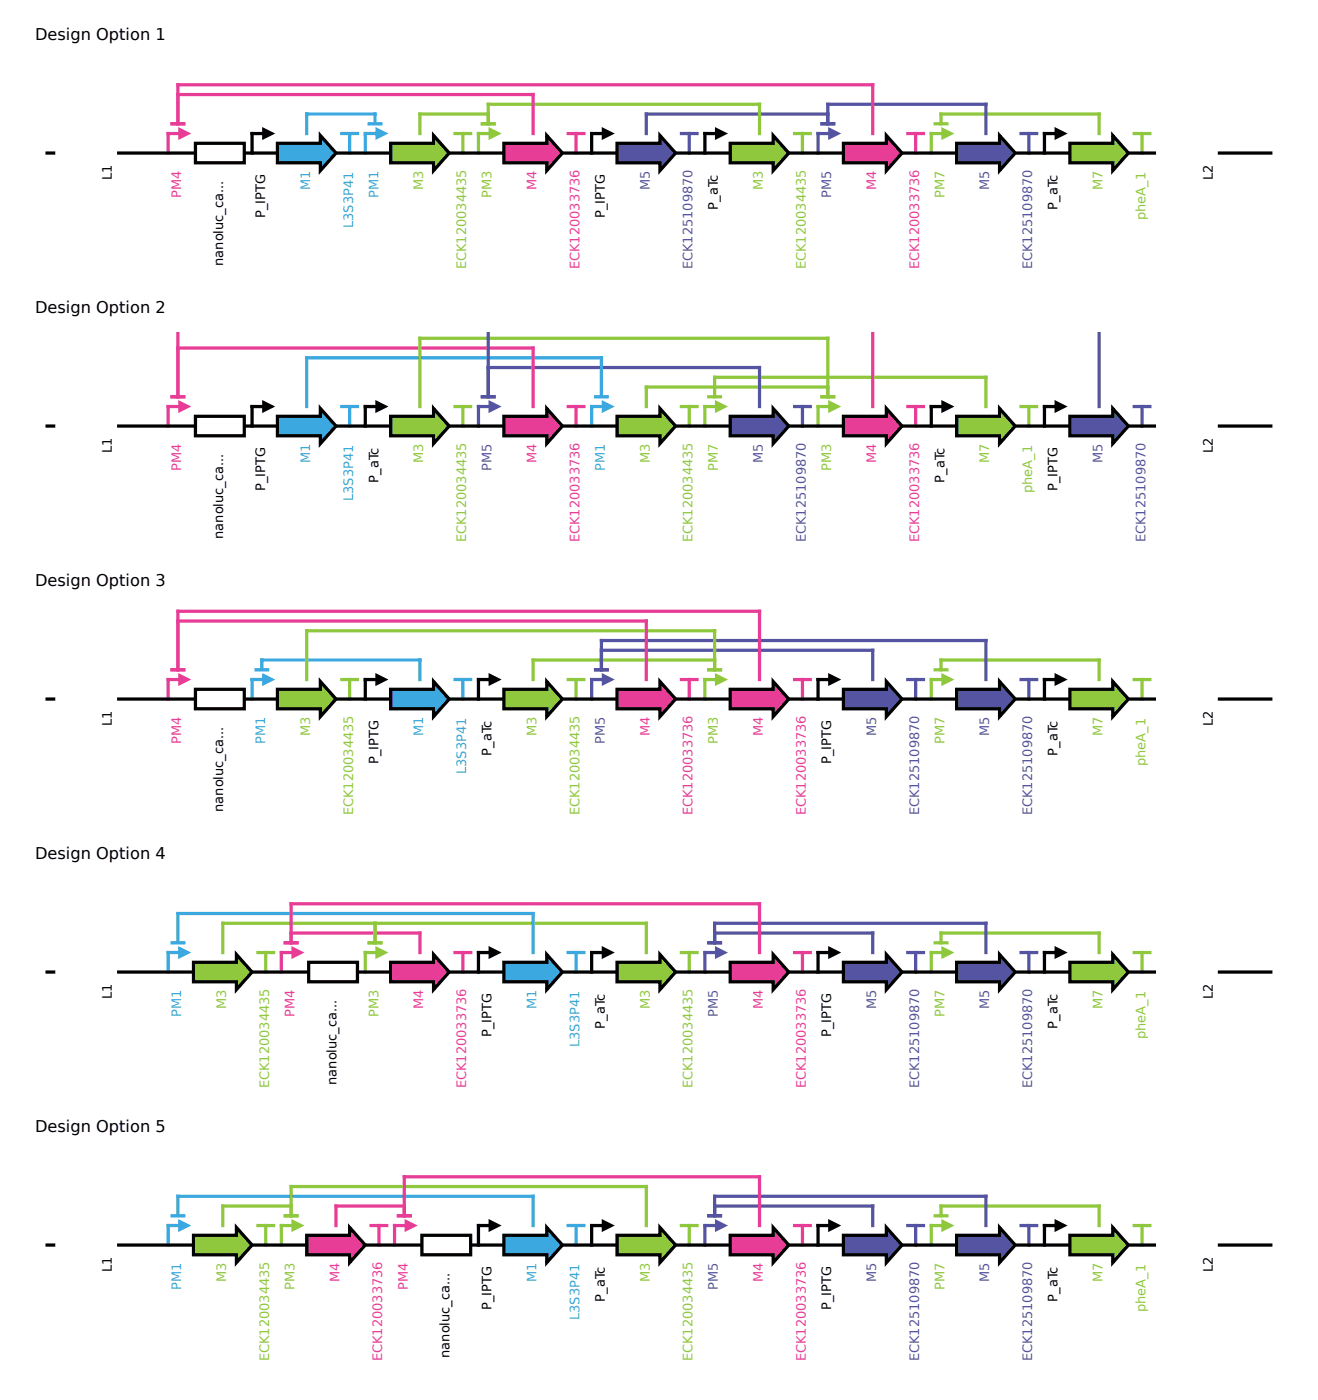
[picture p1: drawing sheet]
<svg xmlns="http://www.w3.org/2000/svg" width="143mm" height="152mm" viewBox="0 0 143 152" stroke-linecap="round" stroke-linejoin="round" font-family="sans-serif">
<path d="M19.6 14.1l.8 .4-.8 .5z" fill="#e83d96" stroke="#e83d96" stroke-width=".35"/>
<path d="M28.7 14.1l.8 .4-.8 .5zM65.6 14.1l.9 .4-.9 .5zM78 14.1l.8 .4-.8 .5zM114.9 14.1l.9 .4-.9 .5z" fill="#000" stroke="#000" stroke-width=".35"/>
<path d="M41 14.1l.9 .4-.9 .5z" fill="#3ba8e0" stroke="#3ba8e0" stroke-width=".35"/>
<g fill="#8fc73d" stroke="#8fc73d" stroke-width=".35">
<path d="M53.3 14.1l.9 .4-.9 .5z"/>
<path d="M102.6 14.1l.8 .4-.8 .5z"/>
</g>
<path d="M90.3 14.1l.8 .4-.8 .5z" fill="#5454a3" stroke="#5454a3" stroke-width=".35"/>
<path d="M37.2 14.5h1.7M38 14.5v2.2M41.4 14.5h-1.7v2.2" fill="none" stroke="#3ba8e0" stroke-width=".35"/>
<path d="M49.5 14.5h1.7M50.4 14.5v2.2M53.8 14.5h-1.7v2.2M86.5 14.5h1.7M87.3 14.5v2.2M103 14.5h-1.7v2.2M123.4 14.5h1.7M124.3 14.5v2.2" fill="none" stroke="#8fc73d" stroke-width=".35"/>
<path d="M20 14.5h-1.7v2.2M61.8 14.5h1.7M62.7 14.5v2.2M98.8 14.5h1.7M99.6 14.5v2.2" fill="none" stroke="#e83d96" stroke-width=".35"/>
<path d="M74.1 14.5h1.7M75 14.5v2.2M90.7 14.5h-1.7v2.2M111.1 14.5h1.7M111.9 14.5v2.2" fill="none" stroke="#5454a3" stroke-width=".35"/>
<path d="M5.1 16.7h133.2M29.1 14.5h-1.7v2.2M66.1 14.5h-1.7v2.2M78.4 14.5h-1.7v2.2M115.3 14.5h-1.7v2.2" fill="none" stroke="#000" stroke-width=".35"/>
<path d="M6.2 16h6.4v1.3h-6.4z" fill="#fff" stroke="#fff" stroke-width=".35"/>
<path d="M21.3 15.6h5.3v2.1h-5.3z" fill="#fff" stroke="#000" stroke-width=".35"/>
<path d="M30.2 15.6h4.7v-.9l1.7 2-1.7 1.9v-.9h-4.7z" fill="#3ba8e0" stroke="#000" stroke-width=".35"/>
<path d="M42.5 15.6h4.7v-.9l1.7 2-1.7 1.9v-.9h-4.7z" fill="#8fc73d" stroke="#000" stroke-width=".35"/>
<path d="M54.8 15.6h4.7v-.9l1.7 2-1.7 1.9v-.9h-4.7z" fill="#e83d96" stroke="#000" stroke-width=".35"/>
<path d="M67.1 15.6h4.7v-.9l1.7 2-1.7 1.9v-.9h-4.7z" fill="#5454a3" stroke="#000" stroke-width=".35"/>
<path d="M79.4 15.6h4.7v-.9l1.7 2-1.7 1.9v-.9h-4.7z" fill="#8fc73d" stroke="#000" stroke-width=".35"/>
<path d="M91.8 15.6h4.6v-.9l1.7 2-1.7 1.9v-.9h-4.6z" fill="#e83d96" stroke="#000" stroke-width=".35"/>
<path d="M104.1 15.6h4.7v-.9l1.6 2-1.6 1.9v-.9h-4.7z" fill="#5454a3" stroke="#000" stroke-width=".35"/>
<path d="M116.4 15.6h4.7v-.9l1.7 2-1.7 1.9v-.9h-4.7z" fill="#8fc73d" stroke="#000" stroke-width=".35"/>
<g fill="#fff" stroke="#fff" stroke-width=".35">
<path d="M126 16h6.3v1.3h-6.3z"/>
<path d="M6.2 45.7h6.4v1.3h-6.4z"/>
</g>
<path d="M40.2 13.5h1.2M40.8 13.5v-1.1h-7.4v2.1M37.2 44.3h1.7M38 44.3v2.1M66.1 44.3h-1.7v2.1" fill="none" stroke="#3ba8e0" stroke-width=".35"/>
<g fill="none" stroke="#8fc73d" stroke-width=".35">
<path d="M52.5 13.5h1.3M53.1 12.4h-7.4v2.1M53.1 13.5v-2.1h29.5v3.1M101.7 13.5h1.3M102.4 13.5v-1.1h17.2v2.1M49.5 44.3h1.7M50.4 44.3v2.1M74.1 44.3h1.7M75 44.3v2.1M78.4 44.3h-1.7v2.1M90.7 44.3h-1.7v2.1M111.1 44.3h1.7"/>
<path d="M111.9 44.3v2.1"/>
</g>
<path d="M89.4 13.5h1.3M90.1 13.5v-2.1h17.2v3.1M90.1 12.4h-19.8v2.1M53.8 44.3h-1.7v2.1M86.5 44.3h1.7M87.3 44.3v2.1M123.4 44.3h1.7M124.3 44.3v2.1" fill="none" stroke="#5454a3" stroke-width=".35"/>
<path d="M18.7 13.5h1.3M19.4 10.3h38.6v4.2M19.4 13.5v-4.3h75.5v5.3M20 44.3h-1.7v2.1M61.8 44.3h1.7M62.7 44.3v2.1M98.8 44.3h1.7M99.6 44.3v2.1" fill="none" stroke="#e83d96" stroke-width=".35"/>
<path d="M19.6 43.8l.8 .5-.8 .4z" fill="#e83d96" stroke="#e83d96" stroke-width=".35"/>
<path d="M28.7 43.8l.8 .5-.8 .4zM41 43.8l.9 .5-.9 .4zM102.6 43.8l.8 .5-.8 .4zM114.9 43.8l.9 .5-.9 .4z" fill="#000" stroke="#000" stroke-width=".35"/>
<path d="M53.3 43.8l.9 .5-.9 .4z" fill="#5454a3" stroke="#5454a3" stroke-width=".35"/>
<path d="M65.6 43.8l.9 .5-.9 .4z" fill="#3ba8e0" stroke="#3ba8e0" stroke-width=".35"/>
<g fill="#8fc73d" stroke="#8fc73d" stroke-width=".35">
<path d="M78 43.8l.8 .5-.8 .4z"/>
<path d="M90.3 43.8l.8 .5-.8 .4z"/>
</g>
<path d="M5.1 46.4h133.2M29.1 44.3h-1.7v2.1M41.4 44.3h-1.7v2.1M103 44.3h-1.7v2.1M115.3 44.3h-1.7v2.1" fill="none" stroke="#000" stroke-width=".35"/>
<path d="M21.3 45.3h5.3v2.1h-5.3z" fill="#fff" stroke="#000" stroke-width=".35"/>
<path d="M30.2 45.3h4.7v-.8l1.7 1.9-1.7 1.9v-.9h-4.7z" fill="#3ba8e0" stroke="#000" stroke-width=".35"/>
<path d="M42.5 45.3h4.7v-.8l1.7 1.9-1.7 1.9v-.9h-4.7z" fill="#8fc73d" stroke="#000" stroke-width=".35"/>
<path d="M54.8 45.3h4.7v-.8l1.7 1.9-1.7 1.9v-.9h-4.7z" fill="#e83d96" stroke="#000" stroke-width=".35"/>
<path d="M67.1 45.3h4.7v-.8l1.7 1.9-1.7 1.9v-.9h-4.7z" fill="#8fc73d" stroke="#000" stroke-width=".35"/>
<path d="M79.4 45.3h4.7v-.8l1.7 1.9-1.7 1.9v-.9h-4.7z" fill="#5454a3" stroke="#000" stroke-width=".35"/>
<path d="M91.8 45.3h4.6v-.8l1.7 1.9-1.7 1.9v-.9h-4.6z" fill="#e83d96" stroke="#000" stroke-width=".35"/>
<path d="M104.1 45.3h4.7v-.8l1.6 1.9-1.6 1.9v-.9h-4.7z" fill="#8fc73d" stroke="#000" stroke-width=".35"/>
<path d="M116.4 45.3h4.7v-.8l1.7 1.9-1.7 1.9v-.9h-4.7z" fill="#5454a3" stroke="#000" stroke-width=".35"/>
<g fill="#fff" stroke="#fff" stroke-width=".35">
<path d="M126 45.7h6.3v1.3h-6.3z"/>
<path d="M6.2 75.5h6.4v1.2h-6.4z"/>
</g>
<g fill="none" stroke="#8fc73d" stroke-width=".35">
<path d="M77.1 43.2h1.3M77.7 43.2v-2.1h29.6v3.2M89.4 43.2h1.3M90.1 42.1h-19.8v2.2M90.1 43.2v-6.4h-44.4v7.5M37.2 74h1.7M38 74v2.1M61.8 74h1.7M62.7 74v2.1M78.4 74h-1.7v2.1M103 74h-1.7v2.1M123.4 74h1.7"/>
<path d="M124.3 74v2.1"/>
</g>
<path d="M53.1 36.1v7.1M119.6 36.1v8.2M52.5 43.2h1.3M53.1 40h29.5v4.3M66.1 74h-1.7v2.1M98.8 74h1.7M99.6 74v2.1M111.1 74h1.7M111.9 74v2.1" fill="none" stroke="#5454a3" stroke-width=".35"/>
<path d="M64.8 43.2h1.3M65.4 43.2v-4.3h-32v5.4M29.1 74h-1.7v2.1M49.5 74h1.7M50.4 74v2.1" fill="none" stroke="#3ba8e0" stroke-width=".35"/>
<path d="M19.4 37.9h38.6v6.4M19.4 36.1v7.1M94.9 36.1v8.2M18.7 43.2h1.3M20 74h-1.7v2.1M74.1 74h1.7M75 74v2.1M86.5 74h1.7M87.3 74v2.1" fill="none" stroke="#e83d96" stroke-width=".35"/>
<path d="M19.6 73.5l.8 .5-.8 .4z" fill="#e83d96" stroke="#e83d96" stroke-width=".35"/>
<path d="M28.7 73.5l.8 .5-.8 .4z" fill="#3ba8e0" stroke="#3ba8e0" stroke-width=".35"/>
<path d="M41 73.5l.9 .5-.9 .4zM53.3 73.5l.9 .5-.9 .4zM90.3 73.5l.8 .5-.8 .4zM114.9 73.5l.9 .5-.9 .4z" fill="#000" stroke="#000" stroke-width=".35"/>
<path d="M65.6 73.5l.9 .5-.9 .4z" fill="#5454a3" stroke="#5454a3" stroke-width=".35"/>
<g fill="#8fc73d" stroke="#8fc73d" stroke-width=".35">
<path d="M78 73.5l.8 .5-.8 .4z"/>
<path d="M102.6 73.5l.8 .5-.8 .4z"/>
</g>
<path d="M5.1 76.1h133.2M41.4 74h-1.7v2.1M53.8 74h-1.7v2.1M90.7 74h-1.7v2.1M115.3 74h-1.7v2.1" fill="none" stroke="#000" stroke-width=".35"/>
<path d="M21.3 75h5.3v2.2h-5.3z" fill="#fff" stroke="#000" stroke-width=".35"/>
<path d="M30.2 75h4.7v-.8l1.7 1.9-1.7 1.9v-.8h-4.7z" fill="#8fc73d" stroke="#000" stroke-width=".35"/>
<path d="M42.5 75h4.7v-.8l1.7 1.9-1.7 1.9v-.8h-4.7z" fill="#3ba8e0" stroke="#000" stroke-width=".35"/>
<path d="M54.8 75h4.7v-.8l1.7 1.9-1.7 1.9v-.8h-4.7z" fill="#8fc73d" stroke="#000" stroke-width=".35"/>
<g fill="#e83d96" stroke="#000" stroke-width=".35">
<path d="M67.1 75h4.7v-.8l1.7 1.9-1.7 1.9v-.8h-4.7z"/>
<path d="M79.4 75h4.7v-.8l1.7 1.9-1.7 1.9v-.8h-4.7z"/>
</g>
<g fill="#5454a3" stroke="#000" stroke-width=".35">
<path d="M91.8 75h4.6v-.8l1.7 1.9-1.7 1.9v-.8h-4.6z"/>
<path d="M104.1 75h4.7v-.8l1.6 1.9-1.6 1.9v-.8h-4.7z"/>
</g>
<path d="M116.4 75h4.7v-.8l1.7 1.9-1.7 1.9v-.8h-4.7z" fill="#8fc73d" stroke="#000" stroke-width=".35"/>
<g fill="#fff" stroke="#fff" stroke-width=".35">
<path d="M126 75.5h6.3v1.2h-6.3z"/>
<path d="M6.2 105.2h6.4v1.3h-6.4z"/>
</g>
<g fill="none" stroke="#8fc73d" stroke-width=".35">
<path d="M77.1 72.9h1.3M77.7 71.9h-19.7v2.1M77.7 72.9v-4.2h-44.3v5.3M101.7 72.9h1.3M102.4 72.9v-1h17.2v2.1M28.1 103.7h1.7M28.9 103.7v2.1M41.4 103.7h-1.7v2.1M74.1 103.7h1.7M75 103.7v2.1M103 103.7h-1.7v2.1M123.4 103.7h1.7"/>
<path d="M124.3 103.7v2.1"/>
</g>
<path d="M27.8 72.9h1.3M28.5 72.9v-1h17.2v2.1M20 103.7h-1.7v2.1M61.8 103.7h1.7M62.7 103.7v2.1" fill="none" stroke="#3ba8e0" stroke-width=".35"/>
<path d="M64.8 72.9h1.3M65.4 70.8h29.5v3.2M65.4 72.9v-3.2h41.9v4.3M78.4 103.7h-1.7v2.1M98.8 103.7h1.7M99.6 103.7v2.1M111.1 103.7h1.7M111.9 103.7v2.1" fill="none" stroke="#5454a3" stroke-width=".35"/>
<path d="M18.7 72.9h1.3M19.4 67.6h50.9v6.4M19.4 72.9v-6.4h63.2v7.5M32.3 103.7h-1.7v2.1M49.5 103.7h1.7M50.4 103.7v2.1M86.5 103.7h1.7M87.3 103.7v2.1" fill="none" stroke="#e83d96" stroke-width=".35"/>
<path d="M19.6 103.3l.8 .4-.8 .4z" fill="#3ba8e0" stroke="#3ba8e0" stroke-width=".35"/>
<path d="M31.9 103.3l.8 .4-.8 .4z" fill="#e83d96" stroke="#e83d96" stroke-width=".35"/>
<g fill="#8fc73d" stroke="#8fc73d" stroke-width=".35">
<path d="M41 103.3l.9 .4-.9 .4z"/>
<path d="M102.6 103.3l.8 .4-.8 .4z"/>
</g>
<path d="M53.3 103.3l.9 .4-.9 .4zM65.6 103.3l.9 .4-.9 .4zM90.3 103.3l.8 .4-.8 .4zM114.9 103.3l.9 .4-.9 .4z" fill="#000" stroke="#000" stroke-width=".35"/>
<path d="M78 103.3l.8 .4-.8 .4z" fill="#5454a3" stroke="#5454a3" stroke-width=".35"/>
<path d="M5.1 105.8h133.2M53.8 103.7h-1.7v2.1M66.1 103.7h-1.7v2.1M90.7 103.7h-1.7v2.1M115.3 103.7h-1.7v2.1" fill="none" stroke="#000" stroke-width=".35"/>
<path d="M21.1 104.8h4.6v-.9l1.7 1.9-1.7 1.9v-.8h-4.6z" fill="#8fc73d" stroke="#000" stroke-width=".35"/>
<path d="M33.6 104.8h5.3v2.1h-5.3z" fill="#fff" stroke="#000" stroke-width=".35"/>
<path d="M42.5 104.8h4.7v-.9l1.7 1.9-1.7 1.9v-.8h-4.7z" fill="#e83d96" stroke="#000" stroke-width=".35"/>
<path d="M54.8 104.8h4.7v-.9l1.7 1.9-1.7 1.9v-.8h-4.7z" fill="#3ba8e0" stroke="#000" stroke-width=".35"/>
<path d="M67.1 104.8h4.7v-.9l1.7 1.9-1.7 1.9v-.8h-4.7z" fill="#8fc73d" stroke="#000" stroke-width=".35"/>
<path d="M79.4 104.8h4.7v-.9l1.7 1.9-1.7 1.9v-.8h-4.7z" fill="#e83d96" stroke="#000" stroke-width=".35"/>
<g fill="#5454a3" stroke="#000" stroke-width=".35">
<path d="M91.8 104.8h4.6v-.9l1.7 1.9-1.7 1.9v-.8h-4.6z"/>
<path d="M104.1 104.8h4.7v-.9l1.6 1.9-1.6 1.9v-.8h-4.7z"/>
</g>
<path d="M116.4 104.8h4.7v-.9l1.7 1.9-1.7 1.9v-.8h-4.7z" fill="#8fc73d" stroke="#000" stroke-width=".35"/>
<g fill="#fff" stroke="#fff" stroke-width=".35">
<path d="M126 105.2h6.3v1.3h-6.3z"/>
<path d="M6.2 134.9h6.4v1.3h-6.4z"/>
</g>
<path d="M31 102.6h1.3M31.7 101.6h14v2.1M31.7 102.6v-4.2h50.9v5.3M40.4 133.4h1.7M41.2 133.4v2.1M44.6 133.4h-1.7v2.1M86.5 133.4h1.7M87.3 133.4v2.1" fill="none" stroke="#e83d96" stroke-width=".35"/>
<g fill="none" stroke="#8fc73d" stroke-width=".35">
<path d="M24.2 103.7v-3.2h46.1v3.2M40.2 102.6h1.2M40.8 100.5v2.1M101.7 102.6h1.3M102.4 102.6v-1h17.2v2.1M28.1 133.4h1.7M28.9 133.4v2.1M32.3 133.4h-1.7v2.1M74.1 133.4h1.7M75 133.4v2.1M103 133.4h-1.7v2.1M123.4 133.4h1.7"/>
<path d="M124.3 133.4v2.1"/>
</g>
<path d="M77.1 102.6h1.3M77.7 101.6h17.2v2.1M77.7 102.6v-2.1h29.6v3.2M78.4 133.4h-1.7v2.1M98.8 133.4h1.7M99.6 133.4v2.1M111.1 133.4h1.7M111.9 133.4v2.1" fill="none" stroke="#5454a3" stroke-width=".35"/>
<path d="M18.7 102.6h1.3M19.4 102.6v-3.2h38.6v4.3M20 133.4h-1.7v2.1M61.8 133.4h1.7M62.7 133.4v2.1" fill="none" stroke="#3ba8e0" stroke-width=".35"/>
<path d="M19.6 133l.8 .4-.8 .4z" fill="#3ba8e0" stroke="#3ba8e0" stroke-width=".35"/>
<g fill="#8fc73d" stroke="#8fc73d" stroke-width=".35">
<path d="M31.9 133l.8 .4-.8 .4z"/>
<path d="M102.6 133l.8 .4-.8 .4z"/>
</g>
<path d="M44.2 133l.8 .4-.8 .4z" fill="#e83d96" stroke="#e83d96" stroke-width=".35"/>
<path d="M53.3 133l.9 .4-.9 .4zM65.6 133l.9 .4-.9 .4zM90.3 133l.8 .4-.8 .4zM114.9 133l.9 .4-.9 .4z" fill="#000" stroke="#000" stroke-width=".35"/>
<path d="M78 133l.8 .4-.8 .4z" fill="#5454a3" stroke="#5454a3" stroke-width=".35"/>
<path d="M5.1 135.5h133.2M53.8 133.4h-1.7v2.1M66.1 133.4h-1.7v2.1M90.7 133.4h-1.7v2.1M115.3 133.4h-1.7v2.1" fill="none" stroke="#000" stroke-width=".35"/>
<path d="M21.1 134.5h4.6v-.9l1.7 1.9-1.7 1.9v-.8h-4.6z" fill="#8fc73d" stroke="#000" stroke-width=".35"/>
<path d="M33.4 134.5h4.6v-.9l1.7 1.9-1.7 1.9v-.8h-4.6z" fill="#e83d96" stroke="#000" stroke-width=".35"/>
<path d="M45.9 134.5h5.3v2.1h-5.3z" fill="#fff" stroke="#000" stroke-width=".35"/>
<path d="M54.8 134.5h4.7v-.9l1.7 1.9-1.7 1.9v-.8h-4.7z" fill="#3ba8e0" stroke="#000" stroke-width=".35"/>
<path d="M67.1 134.5h4.7v-.9l1.7 1.9-1.7 1.9v-.8h-4.7z" fill="#8fc73d" stroke="#000" stroke-width=".35"/>
<path d="M79.4 134.5h4.7v-.9l1.7 1.9-1.7 1.9v-.8h-4.7z" fill="#e83d96" stroke="#000" stroke-width=".35"/>
<g fill="#5454a3" stroke="#000" stroke-width=".35">
<path d="M91.8 134.5h4.6v-.9l1.7 1.9-1.7 1.9v-.8h-4.6z"/>
<path d="M104.1 134.5h4.7v-.9l1.6 1.9-1.6 1.9v-.8h-4.7z"/>
</g>
<path d="M116.4 134.5h4.7v-.9l1.7 1.9-1.7 1.9v-.8h-4.7z" fill="#8fc73d" stroke="#000" stroke-width=".35"/>
<path d="M126 134.9h6.3v1.3h-6.3z" fill="#fff" stroke="#fff" stroke-width=".35"/>
<path d="M31 132.3h1.3M31.7 131.3h-7.5v2.1M31.7 132.3v-3.1h38.6v4.2M101.7 132.3h1.3M102.4 132.3v-1h17.2v2.1" fill="none" stroke="#8fc73d" stroke-width=".35"/>
<path d="M43.3 132.3h1.3M44 131.3h-7.4v2.1M44 132.3v-4.2h38.6v5.3" fill="none" stroke="#e83d96" stroke-width=".35"/>
<path d="M77.1 132.3h1.3M77.7 131.3h17.2v2.1M77.7 132.3v-2.1h29.6v3.2" fill="none" stroke="#5454a3" stroke-width=".35"/>
<path d="M18.7 132.3h1.3M19.4 132.3v-2.1h38.6v3.2" fill="none" stroke="#3ba8e0" stroke-width=".35"/>
<g font-size="1.8">
<text x="3.8" y="4.4">Design Option 1</text>
<text x="3.8" y="34.1">Design Option 2</text>
<text x="3.8" y="63.8">Design Option 3</text>
<text x="3.8" y="93.5">Design Option 4</text>
<text x="3.8" y="123.2">Design Option 5</text>
</g>
<g font-size="1.4">
<text x="12.2" y="19.6" transform="rotate(-90 12.2 19.6)">L1</text>
<text x="28.9" y="23.7" transform="rotate(-90 28.9 23.7)">P_IPTG</text>
<text x="65.8" y="23.7" transform="rotate(-90 65.8 23.7)">P_IPTG</text>
<text x="78.1" y="22.8" transform="rotate(-90 78.1 22.8)">P_aTc</text>
<text x="115.1" y="22.8" transform="rotate(-90 115.1 22.8)">P_aTc</text>
<text x="131.9" y="19.6" transform="rotate(-90 131.9 19.6)">L2</text>
<text x="24.3" y="28.9" transform="rotate(-90 24.3 28.9)">nanoluc_ca...</text>
<text x="12.2" y="49.3" transform="rotate(-90 12.2 49.3)">L1</text>
<text x="28.9" y="53.4" transform="rotate(-90 28.9 53.4)">P_IPTG</text>
<text x="41.2" y="52.5" transform="rotate(-90 41.2 52.5)">P_aTc</text>
<text x="102.7" y="52.5" transform="rotate(-90 102.7 52.5)">P_aTc</text>
<text x="115.1" y="53.4" transform="rotate(-90 115.1 53.4)">P_IPTG</text>
<text x="131.9" y="49.3" transform="rotate(-90 131.9 49.3)">L2</text>
<text x="24.3" y="58.7" transform="rotate(-90 24.3 58.7)">nanoluc_ca...</text>
<text x="12.2" y="79.1" transform="rotate(-90 12.2 79.1)">L1</text>
<text x="41.2" y="83.2" transform="rotate(-90 41.2 83.2)">P_IPTG</text>
<text x="53.5" y="82.3" transform="rotate(-90 53.5 82.3)">P_aTc</text>
<text x="90.4" y="83.2" transform="rotate(-90 90.4 83.2)">P_IPTG</text>
<text x="115.1" y="82.3" transform="rotate(-90 115.1 82.3)">P_aTc</text>
<text x="131.9" y="79.1" transform="rotate(-90 131.9 79.1)">L2</text>
<text x="24.3" y="88.4" transform="rotate(-90 24.3 88.4)">nanoluc_ca...</text>
<text x="12.2" y="108.8" transform="rotate(-90 12.2 108.8)">L1</text>
<text x="53.5" y="112.9" transform="rotate(-90 53.5 112.9)">P_IPTG</text>
<text x="65.8" y="112" transform="rotate(-90 65.8 112)">P_aTc</text>
<text x="90.4" y="112.9" transform="rotate(-90 90.4 112.9)">P_IPTG</text>
<text x="115.1" y="112" transform="rotate(-90 115.1 112)">P_aTc</text>
<text x="131.9" y="108.8" transform="rotate(-90 131.9 108.8)">L2</text>
<text x="36.6" y="118.1" transform="rotate(-90 36.6 118.1)">nanoluc_ca...</text>
<text x="12.2" y="138.5" transform="rotate(-90 12.2 138.5)">L1</text>
<text x="53.5" y="142.6" transform="rotate(-90 53.5 142.6)">P_IPTG</text>
<text x="65.8" y="141.7" transform="rotate(-90 65.8 141.7)">P_aTc</text>
<text x="90.4" y="142.6" transform="rotate(-90 90.4 142.6)">P_IPTG</text>
<text x="115.1" y="141.7" transform="rotate(-90 115.1 141.7)">P_aTc</text>
<text x="131.9" y="138.5" transform="rotate(-90 131.9 138.5)">L2</text>
<text x="48.9" y="147.8" transform="rotate(-90 48.9 147.8)">nanoluc_ca...</text>
</g>
<g font-size="1.4" fill="#e83d96">
<text x="19.7" y="21.5" transform="rotate(-90 19.7 21.5)">PM4</text>
<text x="58.4" y="20.7" transform="rotate(-90 58.4 20.7)">M4</text>
<text x="95.3" y="20.7" transform="rotate(-90 95.3 20.7)">M4</text>
<text x="63" y="29.3" transform="rotate(-90 63 29.3)">ECK120033736</text>
<text x="100" y="29.3" transform="rotate(-90 100 29.3)">ECK120033736</text>
<text x="19.7" y="51.3" transform="rotate(-90 19.7 51.3)">PM4</text>
<text x="58.4" y="50.4" transform="rotate(-90 58.4 50.4)">M4</text>
<text x="95.3" y="50.4" transform="rotate(-90 95.3 50.4)">M4</text>
<text x="63" y="59" transform="rotate(-90 63 59)">ECK120033736</text>
<text x="100" y="59" transform="rotate(-90 100 59)">ECK120033736</text>
<text x="19.7" y="81" transform="rotate(-90 19.7 81)">PM4</text>
<text x="70.7" y="80.1" transform="rotate(-90 70.7 80.1)">M4</text>
<text x="83" y="80.1" transform="rotate(-90 83 80.1)">M4</text>
<text x="75.4" y="88.8" transform="rotate(-90 75.4 88.8)">ECK120033736</text>
<text x="87.7" y="88.8" transform="rotate(-90 87.7 88.8)">ECK120033736</text>
<text x="32" y="110.7" transform="rotate(-90 32 110.7)">PM4</text>
<text x="46.1" y="109.8" transform="rotate(-90 46.1 109.8)">M4</text>
<text x="83" y="109.8" transform="rotate(-90 83 109.8)">M4</text>
<text x="50.7" y="118.5" transform="rotate(-90 50.7 118.5)">ECK120033736</text>
<text x="87.7" y="118.5" transform="rotate(-90 87.7 118.5)">ECK120033736</text>
<text x="36.9" y="139.6" transform="rotate(-90 36.9 139.6)">M4</text>
<text x="44.4" y="140.4" transform="rotate(-90 44.4 140.4)">PM4</text>
<text x="83" y="139.6" transform="rotate(-90 83 139.6)">M4</text>
<text x="41.6" y="148.2" transform="rotate(-90 41.6 148.2)">ECK120033736</text>
<text x="87.7" y="148.2" transform="rotate(-90 87.7 148.2)">ECK120033736</text>
</g>
<g font-size="1.4" fill="#3ba8e0">
<text x="33.7" y="20.7" transform="rotate(-90 33.7 20.7)">M1</text>
<text x="41.2" y="21.5" transform="rotate(-90 41.2 21.5)">PM1</text>
<text x="38.4" y="24.8" transform="rotate(-90 38.4 24.8)">L3S3P41</text>
<text x="33.7" y="50.4" transform="rotate(-90 33.7 50.4)">M1</text>
<text x="65.8" y="51.3" transform="rotate(-90 65.8 51.3)">PM1</text>
<text x="38.4" y="54.5" transform="rotate(-90 38.4 54.5)">L3S3P41</text>
<text x="28.9" y="81" transform="rotate(-90 28.9 81)">PM1</text>
<text x="46.1" y="80.1" transform="rotate(-90 46.1 80.1)">M1</text>
<text x="50.7" y="84.3" transform="rotate(-90 50.7 84.3)">L3S3P41</text>
<text x="19.7" y="110.7" transform="rotate(-90 19.7 110.7)">PM1</text>
<text x="58.4" y="109.8" transform="rotate(-90 58.4 109.8)">M1</text>
<text x="63" y="114" transform="rotate(-90 63 114)">L3S3P41</text>
<text x="19.7" y="140.4" transform="rotate(-90 19.7 140.4)">PM1</text>
<text x="58.4" y="139.6" transform="rotate(-90 58.4 139.6)">M1</text>
<text x="63" y="143.7" transform="rotate(-90 63 143.7)">L3S3P41</text>
</g>
<g font-size="1.4" fill="#8fc73d">
<text x="46.1" y="20.7" transform="rotate(-90 46.1 20.7)">M3</text>
<text x="53.5" y="21.5" transform="rotate(-90 53.5 21.5)">PM3</text>
<text x="83" y="20.7" transform="rotate(-90 83 20.7)">M3</text>
<text x="102.7" y="21.5" transform="rotate(-90 102.7 21.5)">PM7</text>
<text x="119.9" y="20.7" transform="rotate(-90 119.9 20.7)">M7</text>
<text x="124.6" y="23.9" transform="rotate(-90 124.6 23.9)">pheA_1</text>
<text x="50.7" y="29.3" transform="rotate(-90 50.7 29.3)">ECK120034435</text>
<text x="87.7" y="29.3" transform="rotate(-90 87.7 29.3)">ECK120034435</text>
<text x="46.1" y="50.4" transform="rotate(-90 46.1 50.4)">M3</text>
<text x="70.7" y="50.4" transform="rotate(-90 70.7 50.4)">M3</text>
<text x="78.1" y="51.3" transform="rotate(-90 78.1 51.3)">PM7</text>
<text x="90.4" y="51.3" transform="rotate(-90 90.4 51.3)">PM3</text>
<text x="107.6" y="50.4" transform="rotate(-90 107.6 50.4)">M7</text>
<text x="112.3" y="53.7" transform="rotate(-90 112.3 53.7)">pheA_1</text>
<text x="50.7" y="59" transform="rotate(-90 50.7 59)">ECK120034435</text>
<text x="75.4" y="59" transform="rotate(-90 75.4 59)">ECK120034435</text>
<text x="33.7" y="80.1" transform="rotate(-90 33.7 80.1)">M3</text>
<text x="58.4" y="80.1" transform="rotate(-90 58.4 80.1)">M3</text>
<text x="78.1" y="81" transform="rotate(-90 78.1 81)">PM3</text>
<text x="102.7" y="81" transform="rotate(-90 102.7 81)">PM7</text>
<text x="119.9" y="80.1" transform="rotate(-90 119.9 80.1)">M7</text>
<text x="124.6" y="83.4" transform="rotate(-90 124.6 83.4)">pheA_1</text>
<text x="38.4" y="88.8" transform="rotate(-90 38.4 88.8)">ECK120034435</text>
<text x="63" y="88.8" transform="rotate(-90 63 88.8)">ECK120034435</text>
<text x="24.6" y="109.8" transform="rotate(-90 24.6 109.8)">M3</text>
<text x="41.2" y="110.7" transform="rotate(-90 41.2 110.7)">PM3</text>
<text x="70.7" y="109.8" transform="rotate(-90 70.7 109.8)">M3</text>
<text x="102.7" y="110.7" transform="rotate(-90 102.7 110.7)">PM7</text>
<text x="119.9" y="109.8" transform="rotate(-90 119.9 109.8)">M7</text>
<text x="124.6" y="113.1" transform="rotate(-90 124.6 113.1)">pheA_1</text>
<text x="29.3" y="118.5" transform="rotate(-90 29.3 118.5)">ECK120034435</text>
<text x="75.4" y="118.5" transform="rotate(-90 75.4 118.5)">ECK120034435</text>
<text x="24.6" y="139.6" transform="rotate(-90 24.6 139.6)">M3</text>
<text x="32" y="140.4" transform="rotate(-90 32 140.4)">PM3</text>
<text x="70.7" y="139.6" transform="rotate(-90 70.7 139.6)">M3</text>
<text x="102.7" y="140.4" transform="rotate(-90 102.7 140.4)">PM7</text>
<text x="119.9" y="139.6" transform="rotate(-90 119.9 139.6)">M7</text>
<text x="124.6" y="142.8" transform="rotate(-90 124.6 142.8)">pheA_1</text>
<text x="29.3" y="148.2" transform="rotate(-90 29.3 148.2)">ECK120034435</text>
<text x="75.4" y="148.2" transform="rotate(-90 75.4 148.2)">ECK120034435</text>
</g>
<g font-size="1.4" fill="#5454a3">
<text x="70.7" y="20.7" transform="rotate(-90 70.7 20.7)">M5</text>
<text x="90.4" y="21.5" transform="rotate(-90 90.4 21.5)">PM5</text>
<text x="107.6" y="20.7" transform="rotate(-90 107.6 20.7)">M5</text>
<text x="75.4" y="29.3" transform="rotate(-90 75.4 29.3)">ECK125109870</text>
<text x="112.3" y="29.3" transform="rotate(-90 112.3 29.3)">ECK125109870</text>
<text x="53.5" y="51.3" transform="rotate(-90 53.5 51.3)">PM5</text>
<text x="83" y="50.4" transform="rotate(-90 83 50.4)">M5</text>
<text x="119.9" y="50.4" transform="rotate(-90 119.9 50.4)">M5</text>
<text x="87.7" y="59" transform="rotate(-90 87.7 59)">ECK125109870</text>
<text x="124.6" y="59" transform="rotate(-90 124.6 59)">ECK125109870</text>
<text x="65.8" y="81" transform="rotate(-90 65.8 81)">PM5</text>
<text x="95.3" y="80.1" transform="rotate(-90 95.3 80.1)">M5</text>
<text x="107.6" y="80.1" transform="rotate(-90 107.6 80.1)">M5</text>
<text x="100" y="88.8" transform="rotate(-90 100 88.8)">ECK125109870</text>
<text x="112.3" y="88.8" transform="rotate(-90 112.3 88.8)">ECK125109870</text>
<text x="78.1" y="110.7" transform="rotate(-90 78.1 110.7)">PM5</text>
<text x="95.3" y="109.8" transform="rotate(-90 95.3 109.8)">M5</text>
<text x="107.6" y="109.8" transform="rotate(-90 107.6 109.8)">M5</text>
<text x="100" y="118.5" transform="rotate(-90 100 118.5)">ECK125109870</text>
<text x="112.3" y="118.5" transform="rotate(-90 112.3 118.5)">ECK125109870</text>
<text x="78.1" y="140.4" transform="rotate(-90 78.1 140.4)">PM5</text>
<text x="95.3" y="139.6" transform="rotate(-90 95.3 139.6)">M5</text>
<text x="107.6" y="139.6" transform="rotate(-90 107.6 139.6)">M5</text>
<text x="100" y="148.2" transform="rotate(-90 100 148.2)">ECK125109870</text>
<text x="112.3" y="148.2" transform="rotate(-90 112.3 148.2)">ECK125109870</text>
</g>
</svg>
